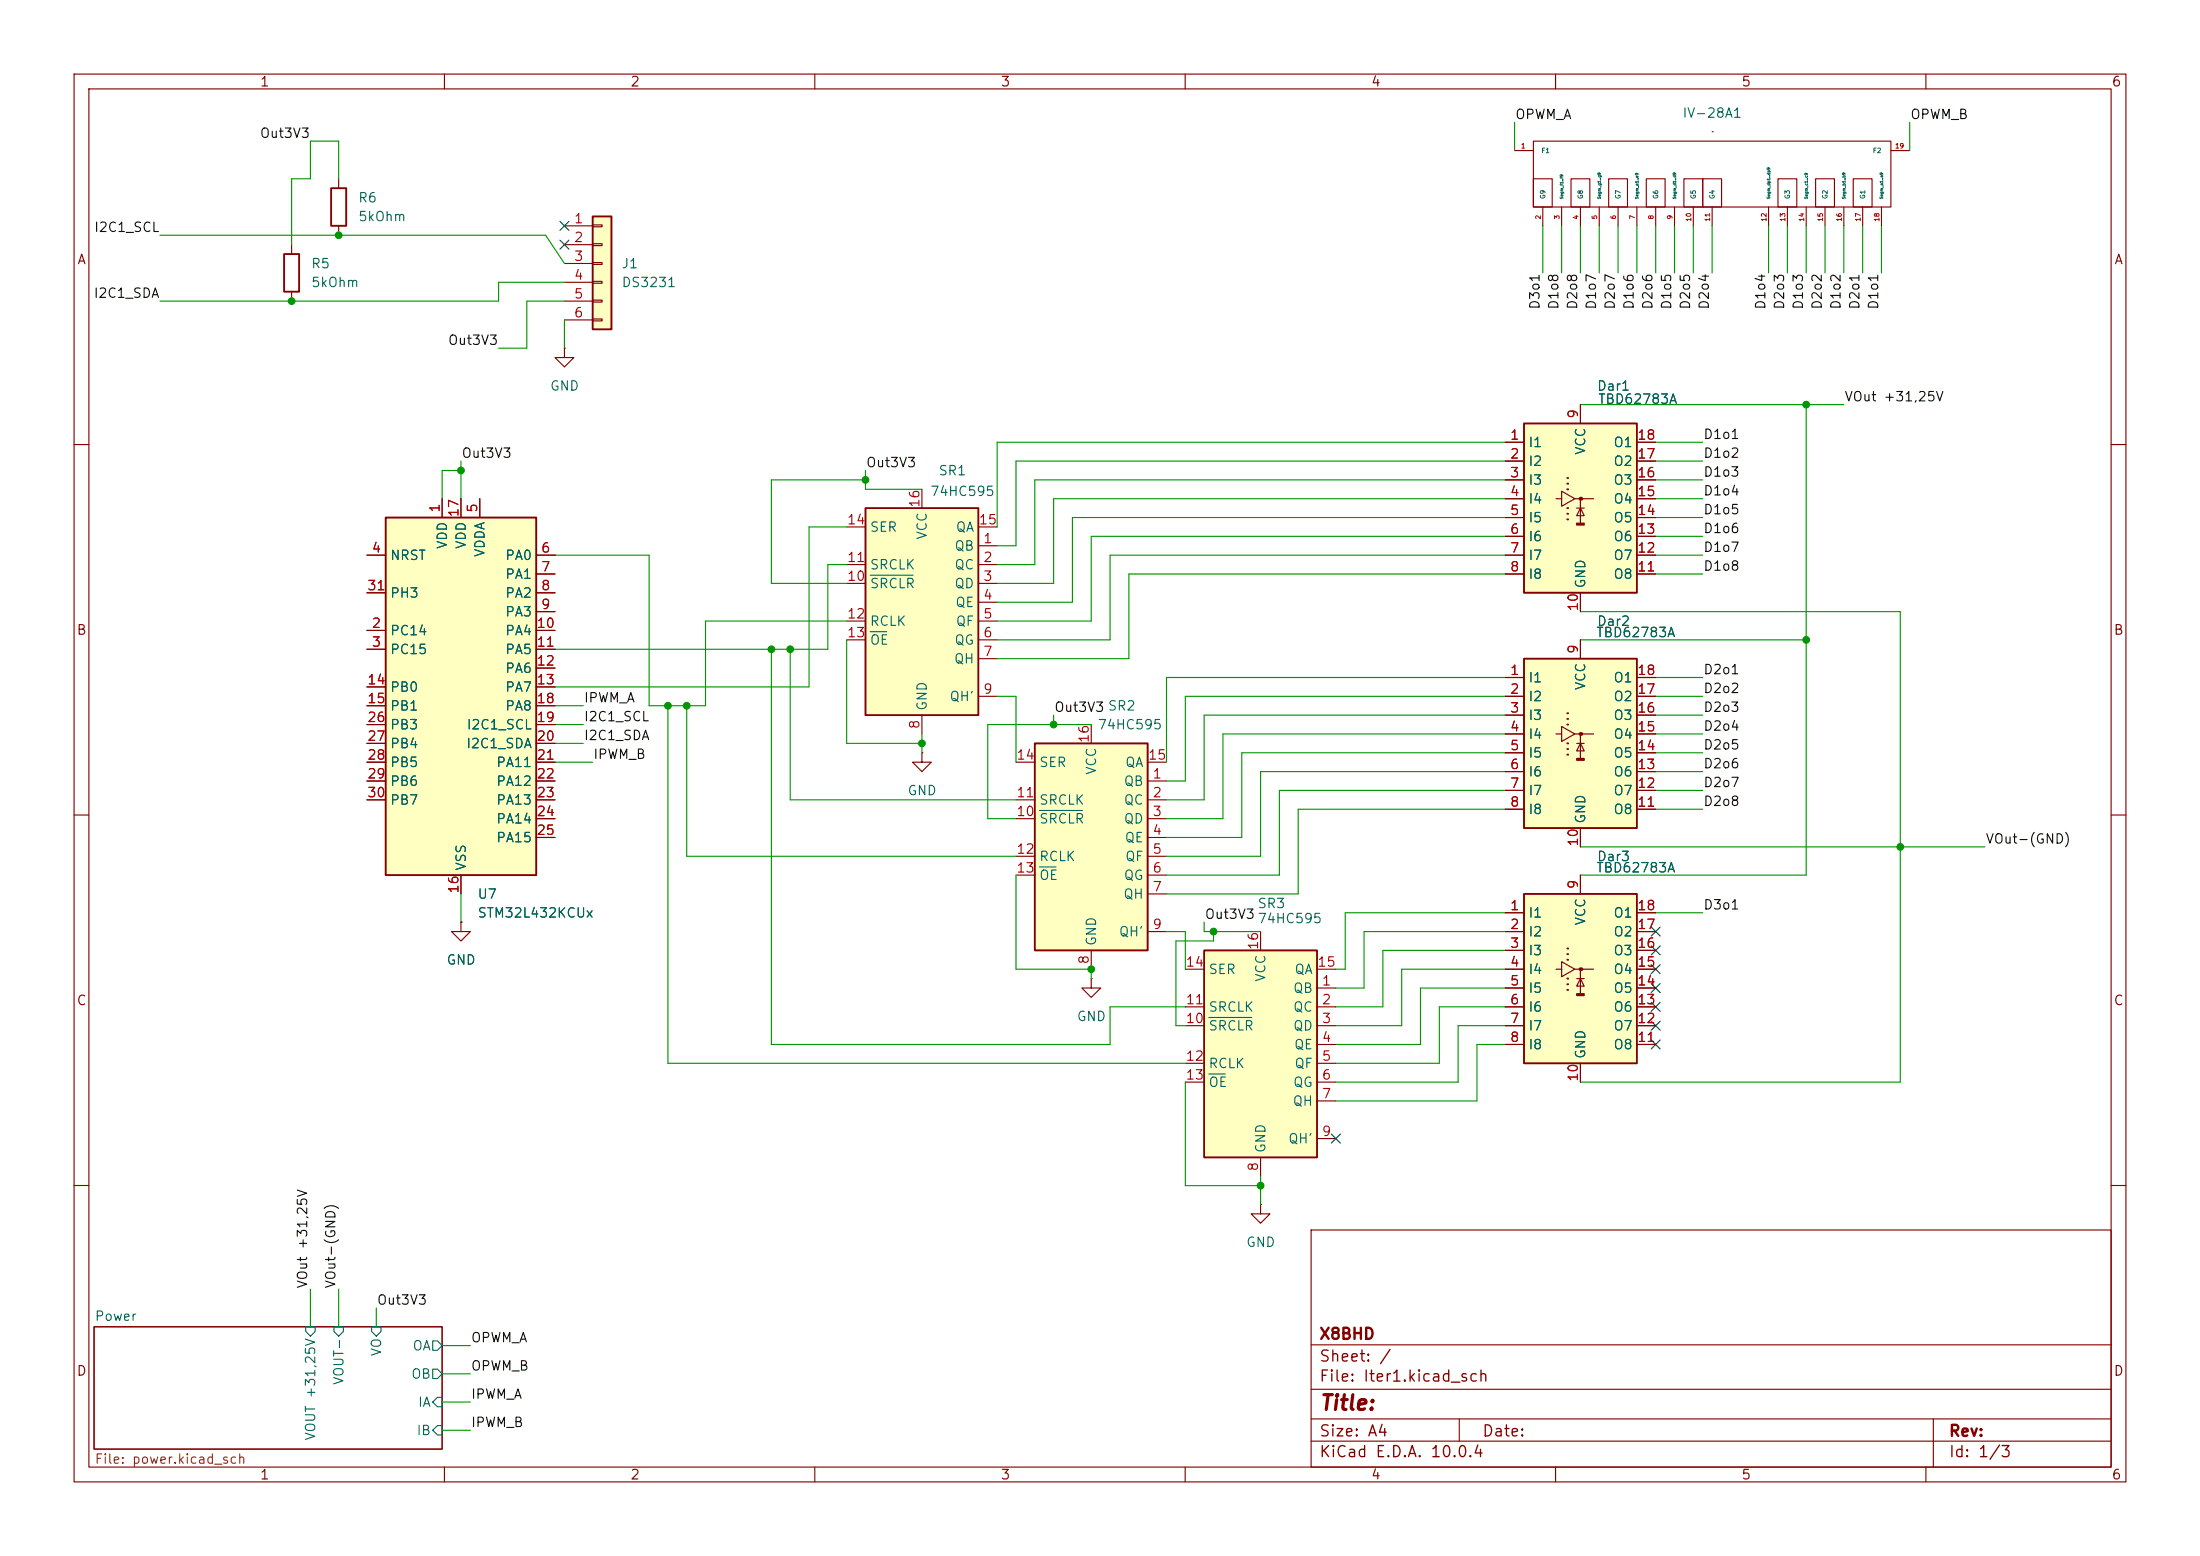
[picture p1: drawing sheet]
<svg xmlns="http://www.w3.org/2000/svg" width="297mm" height="210mm" viewBox="0 0 297 210" stroke-linecap="round" stroke-linejoin="round" font-family="sans-serif">
<g fill="none" stroke="#840000" stroke-width=".15">
<path d="M10 10h277v190h-277zM12 12h273v186h-273zM60 10v2M110 10v2M160 10v2M210 10v2M260 10v2M10 60h2M285 60h2M10 110h2M285 110h2M10 160h2"/>
<path d="M12.7 179.1h47v16.5h-47zM177 166h108v32h-108zM285 160h2M60 198v2M110 198v2M160 198v2M177 194.5h108M177 191.5h108M177 187.5h108M177 181.5h108M197 191.5v3M210 198v2"/>
<path d="M260 198v2M261 191.5v6.5"/>
</g>
<path d="M41.3 179.1h1.2v.6l-.6 .6-.6-.6zM45.1 179.1h1.3v.6l-.7 .6-.6-.6zM50.2 179.1h1.2v.6l-.6 .6-.6-.6zM58.4 181h.7l.6 .6-.6 .6h-.7zM58.4 184.8h.7l.6 .6-.6 .7h-.7zM59.1 188.6h.6v1.3h-.6l-.7-.7zM59.1 192.4h.6v1.3h-.6l-.7-.7z" fill="none" stroke="#006464" stroke-width=".15"/>
<path d="M205.7 120.7h15.3v22.8h-15.3z" fill="#ffffc2"/>
<path d="M205.7 120.7h15.3v22.8h-15.3zM211.6 128h.1M211.6 128.8h.1M211.6 129.5h.1M211.6 132.1h.1M211.6 132.8h.1M211.6 133.6h.1" fill="none" stroke="#840000" stroke-width=".25"/>
<path d="M210.1 130.8h.7v-1l1.8 1-1.8 1v-1M212.6 130.8h2.5M212.9 132.1h1" fill="none" stroke="#840000" stroke-width=".15"/>
<path d="M212.9 134.1h1v.3h-1z" fill="#840000" stroke="#840000" stroke-width=".15"/>
<circle cx="213.4" cy="130.8" r=".25" fill="#840000"/>
<g fill="none" stroke="#840000" stroke-width=".15">
<path d="M213.4 118.1v2.6M203.2 123.2h2.5M203.2 125.7h2.5M203.2 128.3h2.5M203.2 130.8h2.5M203.2 133.4h2.5M203.2 135.9h2.5M203.2 138.4h2.5M213.4 132.1l.5 1h-1zM213.4 130.8v3.3M221 123.2h2.5M221 125.7h2.5"/>
<path d="M221 128.3h2.5M221 130.8h2.5M221 133.4h2.5M221 135.9h2.5M221 138.4h2.5M203.2 141h2.5M213.4 143.5v2.6M221 141h2.5"/>
</g>
<path d="M80 29.2h2.5v15.3h-2.5z" fill="#ffffc2"/>
<path d="M80 29.2h2.5v15.3h-2.5z" fill="none" stroke="#840000" stroke-width=".25"/>
<g fill="none" stroke="#840000" stroke-width=".15">
<path d="M76.2 30.5h3.8M76.2 33h3.8M76.2 35.6h3.8M76.2 38.1h3.8M80 30.4h1.3v.2h-1.3zM80 32.9h1.3v.2h-1.3zM80 35.4h1.3v.3h-1.3zM80 38h1.3v.2h-1.3zM76.2 47v1.3h1.3l-1.3 1.2-1.3-1.2h1.3M76.2 47h.1M76.2 40.6h3.8M76.2 43.2h3.8"/>
<path d="M80 40.5h1.3v.3h-1.3zM80 43.1h1.3v.2h-1.3zM62.2 124.5v1.2h1.3l-1.3 1.3-1.2-1.3h1.2M62.2 124.5h.1"/>
</g>
<path d="M116.8 68.6h15.3v27.9h-15.3z" fill="#ffffc2"/>
<path d="M44.7 25.4h2v5.1h-2zM116.8 68.6h15.3v27.9h-15.3z" fill="none" stroke="#840000" stroke-width=".25"/>
<g fill="none" stroke="#840000" stroke-width=".15">
<path d="M45.7 24.1v1.3M45.7 30.5v1.3M114.3 76.2h2.5M114.3 78.7h2.5M114.3 71.1h2.5M124.5 66v2.6M132.1 73.7h2.5M132.1 76.2h2.5M132.1 78.7h2.5M132.1 71.1h2.5M114.3 83.8h2.5M114.3 86.4h2.5"/>
<path d="M124.5 96.5v2.6M132.1 81.3h2.5M132.1 83.8h2.5M132.1 86.4h2.5M132.1 88.9h2.5M132.1 94h2.5M170.2 162.6v1.2h1.2l-1.2 1.3-1.3-1.3h1.3M170.2 162.6h.1"/>
</g>
<path d="M117.5 77.6h5.8M117.5 85.3h2.2" fill="none" stroke="#006464" stroke-width=".15"/>
<path d="M205.7 88.9h15.3v22.9h-15.3z" fill="#ffffc2"/>
<path d="M205.7 88.9h15.3v22.9h-15.3zM211.6 96.3h.1M211.6 97h.1M211.6 97.8h.1M211.6 100.3h.1M211.6 101.1h.1M211.6 101.9h.1" fill="none" stroke="#840000" stroke-width=".25"/>
<path d="M210.1 99.1h.7v-1.1l1.8 1.1-1.8 1v-1M212.6 99.1h2.5M212.9 100.3h1" fill="none" stroke="#840000" stroke-width=".15"/>
<path d="M212.9 102.4h1v.2h-1z" fill="#840000" stroke="#840000" stroke-width=".15"/>
<circle cx="213.4" cy="99.1" r=".25" fill="#840000"/>
<g fill="none" stroke="#840000" stroke-width=".15">
<path d="M203.2 91.4h2.5M203.2 94h2.5M203.2 96.5h2.5M203.2 99.1h2.5M213.4 86.4v2.5M213.4 99.1v3.3M221 91.4h2.5M221 94h2.5M221 96.5h2.5M221 99.1h2.5M203.2 101.6h2.5M203.2 104.1h2.5"/>
<path d="M203.2 106.7h2.5M203.2 109.2h2.5M213.4 100.3l.5 1h-1zM213.4 111.8v2.5M221 101.6h2.5M221 104.1h2.5M221 106.7h2.5M221 109.2h2.5"/>
</g>
<path d="M52.1 69.9h20.3v48.2h-20.3z" fill="#ffffc2"/>
<path d="M38.4 34.3h2v5.1h-2zM52.1 69.9h20.3v48.2h-20.3z" fill="none" stroke="#840000" stroke-width=".25"/>
<g fill="none" stroke="#840000" stroke-width=".15">
<path d="M39.4 33v1.3M39.4 39.4v1.2M49.5 74.9h2.6M59.7 67.3v2.6M62.2 67.3v2.6M64.8 67.3v2.6M72.4 74.9h2.5M72.4 77.5h2.5M49.5 85.1h2.6M49.5 87.6h2.6M49.5 80h2.6M49.5 92.7h2.6"/>
<path d="M49.5 95.3h2.6M49.5 97.8h2.6M72.4 85.1h2.5M72.4 87.6h2.5M72.4 80h2.5M72.4 82.6h2.5M72.4 90.2h2.5M72.4 92.7h2.5M72.4 95.3h2.5M72.4 97.8h2.5M49.5 100.3h2.6M49.5 102.9h2.6"/>
<path d="M49.5 105.4h2.6M49.5 108h2.6M62.2 118.1v2.6M72.4 100.3h2.5M72.4 102.9h2.5M72.4 105.4h2.5M72.4 108h2.5M72.4 110.5h2.5M72.4 113h2.5M124.5 101.6v1.3h1.2l-1.2 1.2-1.3-1.2h1.3M124.5 101.6h.1"/>
</g>
<path d="M205.7 57.2h15.3v22.8h-15.3z" fill="#ffffc2"/>
<path d="M205.7 57.2h15.3v22.8h-15.3zM211.6 64.5h.1M211.6 65.3h.1M211.6 66h.1M211.6 68.6h.1M211.6 69.3h.1M211.6 70.1h.1" fill="none" stroke="#840000" stroke-width=".25"/>
<path d="M210.1 67.3h.7v-1l1.8 1-1.8 1v-1M212.6 67.3h2.5M212.9 68.6h1" fill="none" stroke="#840000" stroke-width=".15"/>
<path d="M212.9 70.6h1v.3h-1z" fill="#840000" stroke="#840000" stroke-width=".15"/>
<circle cx="213.4" cy="67.3" r=".25" fill="#840000"/>
<g fill="none" stroke="#840000" stroke-width=".15">
<path d="M203.2 59.7h2.5M213.4 54.6v2.6M221 59.7h2.5M203.2 62.2h2.5M203.2 64.8h2.5M203.2 67.3h2.5M203.2 69.9h2.5M203.2 72.4h2.5M203.2 74.9h2.5M203.2 77.5h2.5M213.4 68.6l.5 1h-1zM213.4 67.3v3.3"/>
<path d="M221 62.2h2.5M221 64.8h2.5M221 67.3h2.5M221 69.9h2.5M221 72.4h2.5M221 74.9h2.5M221 77.5h2.5M213.4 80v2.6M147.3 132.1v1.3h1.3l-1.3 1.2-1.3-1.2h1.3M147.3 132.1h.1"/>
</g>
<path d="M139.7 100.3h15.2v28h-15.2z" fill="#ffffc2"/>
<path d="M139.7 100.3h15.2v28h-15.2z" fill="none" stroke="#840000" stroke-width=".25"/>
<g fill="none" stroke="#840000" stroke-width=".15">
<path d="M207 19.1h48.3v8.8h-48.3zM231.1 17.8h.1M204.5 20.3h2.5M207 24.1h2.5v3.8h-2.5zM208.3 27.9v2.6M210.8 27.9v2.6M212.1 24.1h2.5v3.8h-2.5zM213.4 27.9v2.6M215.9 27.9v2.6M217.2 24.1h2.5v3.8h-2.5zM218.4 27.9v2.6M221 27.9v2.6"/>
<path d="M222.2 24.1h2.6v3.8h-2.6zM223.5 27.9v2.6M226.1 27.9v2.6M227.3 24.1h2.6v3.8h-2.6zM228.6 27.9v2.6M229.9 24.1h2.5v3.8h-2.5zM231.1 27.9v2.6M238.8 27.9v2.6M240 24.1h2.6v3.8h-2.6zM241.3 27.9v2.6M243.8 27.9v2.6M245.1 24.1h2.5v3.8h-2.5z"/>
<path d="M246.4 27.9v2.6M248.9 27.9v2.6M250.2 24.1h2.5v3.8h-2.5zM251.5 27.9v2.6M254 27.9v2.6M255.3 20.3h2.5M147.3 97.8v2.5M137.2 108h2.5M137.2 110.5h2.5M137.2 115.6h2.5M137.2 118.1h2.5M137.2 102.9h2.5"/>
<path d="M154.9 105.4h2.6M154.9 108h2.6M154.9 110.5h2.6M154.9 113h2.6M154.9 115.6h2.6M154.9 118.1h2.6M154.9 102.9h2.6M147.3 128.3v2.5M154.9 120.7h2.6M154.9 125.7h2.6"/>
</g>
<path d="M140.3 109.4h5.8M140.3 117h2.3" fill="none" stroke="#006464" stroke-width=".15"/>
<path d="M162.6 128.3h15.2v27.9h-15.2z" fill="#ffffc2"/>
<path d="M162.6 128.3h15.2v27.9h-15.2z" fill="none" stroke="#840000" stroke-width=".25"/>
<g fill="none" stroke="#840000" stroke-width=".15">
<path d="M203.2 59.7h2.5M213.4 54.6v2.6M221 59.7h2.5M49.5 74.9h2.6M59.7 67.3v2.6M62.2 67.3v2.6M64.8 67.3v2.6M72.4 74.9h2.5M72.4 77.5h2.5M203.2 74.9h2.5M203.2 77.5h2.5M203.2 62.2h2.5"/>
<path d="M203.2 64.8h2.5M203.2 67.3h2.5M203.2 69.9h2.5M203.2 72.4h2.5M221 74.9h2.5M221 77.5h2.5M221 62.2h2.5M221 64.8h2.5M221 67.3h2.5M221 69.9h2.5M221 72.4h2.5M49.5 85.1h2.6"/>
<path d="M49.5 87.6h2.6M49.5 80h2.6M49.5 92.7h2.6M49.5 95.3h2.6M49.5 97.8h2.6M72.4 85.1h2.5M72.4 87.6h2.5M72.4 80h2.5M72.4 82.6h2.5M72.4 90.2h2.5M72.4 92.7h2.5M72.4 95.3h2.5"/>
<path d="M72.4 97.8h2.5M203.2 91.4h2.5M203.2 94h2.5M203.2 96.5h2.5M203.2 99.1h2.5M213.4 80v2.6M213.4 86.4v2.5M221 91.4h2.5M221 94h2.5M221 96.5h2.5M221 99.1h2.5M49.5 100.3h2.6"/>
<path d="M49.5 102.9h2.6M49.5 105.4h2.6M49.5 108h2.6M62.2 118.1v2.6M72.4 100.3h2.5M72.4 102.9h2.5M72.4 105.4h2.5M72.4 108h2.5M72.4 110.5h2.5M72.4 113h2.5M203.2 101.6h2.5M203.2 104.1h2.5"/>
<path d="M203.2 106.7h2.5M203.2 109.2h2.5M213.4 111.8v2.5M213.4 118.1v2.6M221 101.6h2.5M221 104.1h2.5M221 106.7h2.5M221 109.2h2.5M62.2 124.5h.1M160 135.9h2.6M160 138.4h2.6M160 130.8h2.6"/>
<path d="M170.2 125.7v2.6M177.8 133.4h2.5M177.8 135.9h2.5M177.8 138.4h2.5M177.8 130.8h2.5M203.2 133.4h2.5M203.2 135.9h2.5M203.2 138.4h2.5M203.2 130.8h2.5M203.2 123.2h2.5M203.2 125.7h2.5M203.2 128.3h2.5"/>
<path d="M221 133.4h2.5M221 135.9h2.5M221 138.4h2.5M221 130.8h2.5M221 123.2h2.5M221 125.7h2.5M221 128.3h2.5M160 143.5h2.6M160 146.1h2.6M170.2 156.2v2.6M177.8 141h2.5M177.8 143.5h2.5"/>
<path d="M177.8 146.1h2.5M177.8 148.6h2.5M177.8 153.7h2.5M203.2 141h2.5M213.4 143.5v2.6M221 141h2.5"/>
</g>
<path d="M163.2 137.3h5.8M163.2 144.9h2.2" fill="none" stroke="#006464" stroke-width=".15"/>
<g fill="none" stroke="#009600" stroke-width=".15">
<path d="M204.5 16.5v3.8M257.8 16.5v3.8M21.6 31.8h52.1l2.5 3.8M45.7 24.1v-5h-3.8v5h-2.5v8.9M76.2 38.1h-8.9v2.5h-45.7M208.3 30.5v6.3M210.8 30.5v6.3M213.4 30.5v6.3M215.9 30.5v6.3M218.4 30.5v6.3M221 30.5v6.3M223.5 30.5v6.3"/>
<path d="M226.1 30.5v6.3M228.6 30.5v6.3M231.1 30.5v6.3M238.8 30.5v6.3M241.3 30.5v6.3M243.8 30.5v6.3M246.4 30.5v6.3M248.9 30.5v6.3M251.5 30.5v6.3M254 30.5v6.3M76.2 40.6h-5.1v6.4h-3.8M76.2 43.2v3.8"/>
<path d="M203.2 59.7h-68.6v11.4M213.4 54.6h35.5M223.5 59.7h6.4M243.8 54.6v63.5h-30.4M62.2 62.2v5.1M62.2 63.5h-2.5v3.8M74.9 74.9h12.7v20.4h7.6v-11.5h19.1M114.3 76.2h-2.5v11.4h-36.9M114.3 71.1h-5.1v21.6h-34.3M116.8 63.5v2.5h7.7M116.8 64.8h-12.7v13.9h10.2M203.2 72.4h-55.9v11.4h-12.7"/>
<path d="M203.2 64.8h-63.5v11.4h-5.1M203.2 67.3h-61v11.4h-7.6M203.2 74.9h-53.3v11.5h-15.3M203.2 77.5h-50.8v11.4h-17.8M203.2 62.2h-66v11.5h-2.6M203.2 69.9h-58.4v11.4h-10.2M223.5 64.8h6.4M223.5 74.9h6.4M223.5 72.4h6.4M223.5 77.5h6.4M223.5 67.3h6.4M223.5 69.9h6.4"/>
<path d="M223.5 62.2h6.4M74.9 95.3h3.8M74.9 97.8h3.8M90.2 95.3v48.2h69.8M92.7 95.3v20.3h44.5M104.1 87.6v53.4h45.8v-5.1h10.1M106.7 87.6v20.4h30.5M114.3 86.4v13.9h10.2M124.5 99.1v2.5M134.6 94h2.6v8.9M142.2 96.5v1.3M147.3 97.8h-14v12.7h3.9"/>
<path d="M203.2 94h-43.2v11.4h-2.5M203.2 91.4h-45.7v11.5M203.2 99.1h-38.1v11.4h-7.6M203.2 96.5h-40.6v11.5h-5.1M213.4 82.6h43.1v63.5h-43.1M213.4 86.4h30.4M223.5 91.4h6.4M223.5 99.1h6.4M223.5 96.5h6.4M223.5 94h6.4M74.9 100.3h3.8M74.9 102.9h5.1"/>
<path d="M137.2 118.1v12.7h10.1v1.3M203.2 104.1h-33v11.5h-12.7M203.2 106.7h-30.5v11.4h-15.2M203.2 101.6h-35.6v11.4h-10.1M203.2 109.2h-27.9v11.5h-17.8M213.4 114.3h54.6M223.5 104.1h6.4M223.5 101.6h6.4M223.5 106.7h6.4M223.5 109.2h6.4M62.2 120.7v3.8M157.5 125.7h2.5v5.1"/>
<path d="M162.6 124.5v1.2h7.6M163.8 125.7v1.3h-5.1v11.4h1.3M203.2 130.8h-14v7.6h-8.9M203.2 138.4h-6.4v7.7h-16.5M203.2 125.7h-19.1v7.7h-3.8M203.2 133.4h-11.4v7.6h-11.5M203.2 128.3h-16.5v7.6h-6.4M203.2 135.9h-8.9v7.6h-14M203.2 123.2h-21.6v7.6h-1.3M223.5 123.2h6.4M160 146.1v13.9h10.2M170.2 158.8v3.8"/>
<path d="M203.2 141h-3.8v7.6h-19.1M41.9 174v5.1M45.7 174v5.1M50.8 176.5v2.6M59.7 185.4h3.8M59.7 189.2h3.8M59.7 193h3.8M59.7 181.6h3.8"/>
</g>
<g fill="none" stroke="#000084" stroke-width=".15">
<path d="M75.6 32.4l1.2 1.2M75.6 29.9l1.2 1.2M76.8 32.4l-1.2 1.2M76.8 29.9l-1.2 1.2M222.9 130.2l1.2 1.2M222.9 137.8l1.2 1.2M222.9 125.1l1.2 1.2M222.9 127.7l1.2 1.2M222.9 135.3l1.2 1.2M222.9 132.7l1.2 1.3M224.1 130.2l-1.2 1.2M224.1 137.8l-1.2 1.2"/>
<path d="M224.1 125.1l-1.2 1.2M224.1 127.7l-1.2 1.2M224.1 135.3l-1.2 1.2M224.1 132.7l-1.2 1.3M179.7 153.1l1.2 1.2M180.9 153.1l-1.2 1.2M222.9 140.4l1.2 1.2M224.1 140.4l-1.2 1.2"/>
</g>
<g fill="#009600" stroke="#009600" stroke-width=".14">
<circle cx="147.3" cy="130.8" r=".46"/>
<circle cx="124.5" cy="100.3" r=".46"/>
<circle cx="39.4" cy="40.6" r=".46"/>
<circle cx="45.7" cy="31.8" r=".46"/>
<circle cx="62.2" cy="63.5" r=".46"/>
<circle cx="104.1" cy="87.6" r=".46"/>
<circle cx="116.8" cy="64.8" r=".46"/>
<circle cx="90.2" cy="95.3" r=".46"/>
<circle cx="92.7" cy="95.3" r=".46"/>
<circle cx="106.7" cy="87.6" r=".46"/>
<circle cx="256.5" cy="114.3" r=".46"/>
<circle cx="243.8" cy="86.4" r=".46"/>
<circle cx="142.2" cy="97.8" r=".46"/>
<circle cx="243.8" cy="54.6" r=".46"/>
<circle cx="170.2" cy="160" r=".46"/>
<circle cx="163.8" cy="125.7" r=".46"/>
</g>
<text font-size="2" fill="#840000" x="178" y="190.8">Title:</text>
<g font-size="1.5" fill="#840000">
<text x="178" y="184.2">Sheet: /</text>
<text x="178" y="181.2">X8BHD</text>
<text x="178" y="186.9">File: Iter1.kicad_sch</text>
<text x="178" y="197.1">KiCad E.D.A. 10.0.4</text>
<text x="178" y="194.3">Size: A4</text>
<text x="200" y="194.3">Date:</text>
<text x="263" y="194.3">Rev:</text>
<text x="263" y="197.1">Id: 1/3</text>
</g>
<g font-size="1.3" fill="#840000">
<text x="35" y="12">1</text>
<text x="85" y="12">2</text>
<text x="135" y="12">3</text>
<text x="185" y="12">4</text>
<text x="235" y="12">5</text>
<text x="285" y="12">6</text>
<text x="10.3" y="36">A</text>
<text x="285.3" y="36">A</text>
<text x="10.3" y="86">B</text>
<text x="285.3" y="86">B</text>
<text x="10.3" y="136">C</text>
<text x="285.3" y="136">C</text>
<text x="10.3" y="186">D</text>
<text x="285.3" y="186">D</text>
<text x="35" y="200">1</text>
<text x="85" y="200">2</text>
<text x="135" y="200">3</text>
<text x="185" y="200">4</text>
<text x="235" y="200">5</text>
<text x="285" y="200">6</text>
</g>
<g font-size="1.3" fill="#0f0f0f">
<text x="204.5" y="16.4">OPWM_A</text>
<text x="257.8" y="16.4">OPWM_B</text>
<text x="35" y="18.9">Out3V3</text>
<text x="12.6" y="31.6">I2C1_SCL</text>
<text x="12.6" y="40.5">I2C1_SDA</text>
<text x="208.2" y="41.9" transform="rotate(-90 208.2 41.9)">D3o1</text>
<text x="210.7" y="41.9" transform="rotate(-90 210.7 41.9)">D1o8</text>
<text x="213.2" y="41.9" transform="rotate(-90 213.2 41.9)">D2o8</text>
<text x="215.8" y="41.9" transform="rotate(-90 215.8 41.9)">D1o7</text>
<text x="218.3" y="41.9" transform="rotate(-90 218.3 41.9)">D2o7</text>
<text x="220.9" y="41.9" transform="rotate(-90 220.9 41.9)">D1o6</text>
<text x="223.4" y="41.9" transform="rotate(-90 223.4 41.9)">D2o6</text>
<text x="225.9" y="41.9" transform="rotate(-90 225.9 41.9)">D1o5</text>
<text x="228.5" y="41.9" transform="rotate(-90 228.5 41.9)">D2o5</text>
<text x="231" y="41.9" transform="rotate(-90 231 41.9)">D2o4</text>
<text x="238.6" y="41.9" transform="rotate(-90 238.6 41.9)">D1o4</text>
<text x="241.2" y="41.9" transform="rotate(-90 241.2 41.9)">D2o3</text>
<text x="243.7" y="41.9" transform="rotate(-90 243.7 41.9)">D1o3</text>
<text x="246.3" y="41.9" transform="rotate(-90 246.3 41.9)">D2o2</text>
<text x="248.8" y="41.9" transform="rotate(-90 248.8 41.9)">D1o2</text>
<text x="251.3" y="41.9" transform="rotate(-90 251.3 41.9)">D2o1</text>
<text x="253.9" y="41.9" transform="rotate(-90 253.9 41.9)">D1o1</text>
<text x="60.4" y="46.9">Out3V3</text>
<text x="229.9" y="59.6">D1o1</text>
<text x="248.9" y="54.5">VOut +31,25V</text>
<text x="62.2" y="62.1">Out3V3</text>
<text x="116.8" y="63.4">Out3V3</text>
<text x="229.9" y="64.6">D1o3</text>
<text x="229.9" y="62.1">D1o2</text>
<text x="229.9" y="69.7">D1o5</text>
<text x="229.9" y="67.2">D1o4</text>
<text x="229.9" y="77.3">D1o8</text>
<text x="229.9" y="74.8">D1o7</text>
<text x="229.9" y="72.3">D1o6</text>
<text x="78.7" y="95.1">IPWM_A</text>
<text x="229.9" y="91.3">D2o1</text>
<text x="229.9" y="93.9">D2o2</text>
<text x="78.7" y="97.7">I2C1_SCL</text>
<text x="78.7" y="100.2">I2C1_SDA</text>
<text x="142.2" y="96.4">Out3V3 SR2</text>
<text x="229.9" y="96.4">D2o3</text>
<text x="229.9" y="98.9">D2o4</text>
<text x="229.9" y="101.5">D2o5</text>
<text x="80" y="102.7">IPWM_B</text>
<text x="229.9" y="106.6">D2o7</text>
<text x="229.9" y="104">D2o6</text>
<text x="229.9" y="109.1">D2o8</text>
<text x="268" y="114.2">VOut-(GND)</text>
<text x="162.6" y="124.3">Out3V3</text>
<text x="229.9" y="123.1">D3o1</text>
<text x="41.8" y="174" transform="rotate(-90 41.8 174)">VOut +31,25V</text>
<text x="45.6" y="174" transform="rotate(-90 45.6 174)">VOut-(GND)</text>
<text x="50.8" y="176.4">Out3V3</text>
<text x="63.5" y="181.5">OPWM_A</text>
<text x="63.5" y="185.3">OPWM_B</text>
<text x="63.5" y="189.1">IPWM_A</text>
<text x="63.5" y="192.9">IPWM_B</text>
</g>
<g font-size="1.3" fill="#006464">
<text x="227" y="16.2">IV-28A1</text>
<text x="48.3" y="27.6">R6</text>
<text x="48.3" y="30.2">5kOhm</text>
<text x="41.9" y="36.5">R5</text>
<text x="41.9" y="39.1">5kOhm</text>
<text x="83.8" y="36.5">J1</text>
<text x="83.8" y="39.1">DS3231</text>
<text x="74.2" y="53">GND</text>
<text x="215.5" y="53">Dar1</text>
<text x="215.7" y="54.8">TBD62783A</text>
<text x="126.6" y="64.5">SR1</text>
<text x="206.2" y="60.7">I1</text>
<text x="206.2" y="63.2">I2</text>
<text x="206.2" y="65.7">I3</text>
<text x="214.3" y="61.5" transform="rotate(-90 214.3 61.5)">VCC</text>
<text x="217.7" y="65.7">O3</text>
<text x="217.7" y="63.2">O2</text>
<text x="217.7" y="60.7">O1</text>
<text x="125.5" y="67.3">74HC595</text>
<text x="206.2" y="68.3">I4</text>
<text x="206.2" y="70.8">I5</text>
<text x="217.7" y="70.8">O5</text>
<text x="217.7" y="68.3">O4</text>
<text x="52.6" y="75.9">NRST</text>
<text x="60.7" y="74.2" transform="rotate(-90 60.7 74.2)">VDD</text>
<text x="63.2" y="74.2" transform="rotate(-90 63.2 74.2)">VDD</text>
<text x="65.7" y="75.3" transform="rotate(-90 65.7 75.3)">VDDA</text>
<text x="68.1" y="75.9">PA0</text>
<text x="117.3" y="77.2">SRCLK</text>
<text x="117.3" y="72.1">SER</text>
<text x="125.4" y="72.9" transform="rotate(-90 125.4 72.9)">VCC</text>
<text x="128.8" y="74.6">QB</text>
<text x="128.8" y="77.2">QC</text>
<text x="128.9" y="72.1">QA</text>
<text x="206.2" y="73.4">I6</text>
<text x="206.2" y="75.9">I7</text>
<text x="217.7" y="75.9">O7</text>
<text x="217.7" y="73.4">O6</text>
<text x="52.6" y="81">PH3</text>
<text x="68.1" y="78.4">PA1</text>
<text x="68.1" y="81">PA2</text>
<text x="68.1" y="83.5">PA3</text>
<text x="117.3" y="79.7">SRCLR</text>
<text x="128.8" y="79.7">QD</text>
<text x="128.9" y="82.3">QE</text>
<text x="206.2" y="78.4">I8</text>
<text x="214.3" y="79.5" transform="rotate(-90 214.3 79.5)">GND</text>
<text x="217.7" y="78.4">O8</text>
<text x="52.6" y="86.1">PC14</text>
<text x="52.6" y="88.6">PC15</text>
<text x="68.1" y="86.1">PA4</text>
<text x="68.1" y="88.6">PA5</text>
<text x="117.3" y="84.8">RCLK</text>
<text x="117.3" y="87.3">OE</text>
<text x="128.7" y="89.9">QH</text>
<text x="128.8" y="87.3">QG</text>
<text x="128.9" y="84.8">QF</text>
<text x="215.4" y="86.3">TBD62783A</text>
<text x="215.5" y="84.8">Dar2</text>
<text x="52.6" y="93.7">PB0</text>
<text x="68.1" y="91.1">PA6</text>
<text x="68.1" y="93.7">PA7</text>
<text x="128.1" y="95">QH'</text>
<text x="206.2" y="92.4">I1</text>
<text x="206.2" y="95">I2</text>
<text x="214.3" y="93.2" transform="rotate(-90 214.3 93.2)">VCC</text>
<text x="217.7" y="95">O2</text>
<text x="217.7" y="92.4">O1</text>
<text x="52.6" y="96.2">PB1</text>
<text x="52.6" y="98.8">PB3</text>
<text x="52.6" y="101.3">PB4</text>
<text x="62.8" y="101.3">I2C1_SDA</text>
<text x="62.9" y="98.8">I2C1_SCL</text>
<text x="68.1" y="96.2">PA8</text>
<text x="125.4" y="96" transform="rotate(-90 125.4 96)">GND</text>
<text x="148.1" y="98.8">74HC595</text>
<text x="206.2" y="97.5">I3</text>
<text x="206.2" y="100">I4</text>
<text x="217.7" y="100">O4</text>
<text x="217.7" y="97.5">O3</text>
<text x="52.6" y="103.8">PB5</text>
<text x="52.6" y="106.4">PB6</text>
<text x="66.9" y="103.8">PA11</text>
<text x="66.9" y="106.4">PA12</text>
<text x="122.4" y="107.7">GND</text>
<text x="140.2" y="103.8">SER</text>
<text x="148.3" y="104.7" transform="rotate(-90 148.3 104.7)">VCC</text>
<text x="151.6" y="106.4">QB</text>
<text x="151.8" y="103.8">QA</text>
<text x="206.2" y="102.6">I5</text>
<text x="206.2" y="105.1">I6</text>
<text x="206.2" y="107.7">I7</text>
<text x="217.7" y="107.7">O7</text>
<text x="217.7" y="105.1">O6</text>
<text x="217.7" y="102.6">O5</text>
<text x="52.6" y="108.9">PB7</text>
<text x="66.9" y="108.9">PA13</text>
<text x="66.9" y="111.5">PA14</text>
<text x="140.2" y="111.5">SRCLR</text>
<text x="140.2" y="108.9">SRCLK</text>
<text x="151.6" y="108.9">QC</text>
<text x="151.6" y="111.5">QD</text>
<text x="206.2" y="110.2">I8</text>
<text x="214.3" y="111.3" transform="rotate(-90 214.3 111.3)">GND</text>
<text x="217.7" y="110.2">O8</text>
<text x="63.2" y="117.6" transform="rotate(-90 63.2 117.6)">VSS</text>
<text x="66.9" y="114">PA15</text>
<text x="140.2" y="116.5">RCLK</text>
<text x="140.2" y="119.1">OE</text>
<text x="151.6" y="119.1">QG</text>
<text x="151.7" y="114">QE</text>
<text x="151.8" y="116.5">QF</text>
<text x="215.4" y="118.1">TBD62783A</text>
<text x="215.5" y="116.5">Dar3</text>
<text x="64.4" y="124.2">STM32L432KCUx</text>
<text x="64.4" y="121.6">U7</text>
<text x="151.6" y="121.6">QH</text>
<text x="169.7" y="122.9">SR3</text>
<text x="169.7" y="124.9">74HC595</text>
<text x="206.2" y="124.2">I1</text>
<text x="214.3" y="125" transform="rotate(-90 214.3 125)">VCC</text>
<text x="217.7" y="124.2">O1</text>
<text x="60.2" y="130.5">GND</text>
<text x="148.3" y="127.8" transform="rotate(-90 148.3 127.8)">GND</text>
<text x="151" y="126.7">QH'</text>
<text x="163.1" y="131.8">SER</text>
<text x="174.7" y="131.8">QA</text>
<text x="206.2" y="126.7">I2</text>
<text x="206.2" y="129.2">I3</text>
<text x="206.2" y="131.8">I4</text>
<text x="217.7" y="131.8">O4</text>
<text x="217.7" y="129.2">O3</text>
<text x="217.7" y="126.7">O2</text>
<text x="163.1" y="136.9">SRCLK</text>
<text x="171.2" y="132.6" transform="rotate(-90 171.2 132.6)">VCC</text>
<text x="174.5" y="134.3">QB</text>
<text x="174.5" y="136.9">QC</text>
<text x="206.2" y="134.3">I5</text>
<text x="206.2" y="136.9">I6</text>
<text x="217.7" y="136.9">O6</text>
<text x="217.7" y="134.3">O5</text>
<text x="145.3" y="138.1">GND</text>
<text x="163.1" y="139.4">SRCLR</text>
<text x="174.5" y="139.4">QD</text>
<text x="174.6" y="141.9">QE</text>
<text x="206.2" y="139.4">I7</text>
<text x="206.2" y="141.9">I8</text>
<text x="214.3" y="143" transform="rotate(-90 214.3 143)">GND</text>
<text x="217.7" y="141.9">O8</text>
<text x="217.7" y="139.4">O7</text>
<text x="163.1" y="144.5">RCLK</text>
<text x="163.1" y="147">OE</text>
<text x="174.4" y="149.6">QH</text>
<text x="174.5" y="147">QG</text>
<text x="174.7" y="144.5">QF</text>
<text x="171.2" y="155.7" transform="rotate(-90 171.2 155.7)">GND</text>
<text x="173.8" y="154.6">QH'</text>
<text x="168.1" y="168.6">GND</text>
<text x="12.7" y="178.6">Power</text>
<text x="51.8" y="183.2" transform="rotate(-90 51.8 183.2)">VO</text>
<text x="55.6" y="182.6">OA</text>
<text x="46.7" y="187" transform="rotate(-90 46.7 187)">VOUT-</text>
<text x="55.4" y="186.4">OB</text>
<text x="56.3" y="190.2">IA</text>
<text x="42.9" y="194.5" transform="rotate(-90 42.9 194.5)">VOUT +31,25V</text>
<text x="56.2" y="194">IB</text>
</g>
<g font-size="1.3" fill="#a90000">
<text x="77.4" y="30.5">1</text>
<text x="77.4" y="33">2</text>
<text x="77.4" y="35.5">3</text>
<text x="77.4" y="38.1">4</text>
<text x="77.4" y="40.6">5</text>
<text x="77.4" y="43.2">6</text>
<text x="203.8" y="59.7">1</text>
<text x="213.3" y="56.6" transform="rotate(-90 213.3 56.6)">9</text>
<text x="220.9" y="59.7">18</text>
<text x="203.8" y="62.2">2</text>
<text x="203.8" y="64.7">3</text>
<text x="220.9" y="64.7">16</text>
<text x="220.9" y="62.2">17</text>
<text x="59.7" y="69.3" transform="rotate(-90 59.7 69.3)">1</text>
<text x="62.2" y="69.9" transform="rotate(-90 62.2 69.9)">17</text>
<text x="64.7" y="69.3" transform="rotate(-90 64.7 69.3)">5</text>
<text x="114.3" y="71.1">14</text>
<text x="124.4" y="68.6" transform="rotate(-90 124.4 68.6)">16</text>
<text x="132" y="71.1">15</text>
<text x="203.8" y="67.3">4</text>
<text x="203.8" y="69.8">5</text>
<text x="220.9" y="69.8">14</text>
<text x="220.9" y="67.3">15</text>
<text x="50.1" y="74.9">4</text>
<text x="73" y="74.9">6</text>
<text x="73" y="77.4">7</text>
<text x="114.3" y="76.2">11</text>
<text x="132.6" y="73.6">1</text>
<text x="132.6" y="76.2">2</text>
<text x="203.8" y="72.4">6</text>
<text x="203.8" y="74.9">7</text>
<text x="203.8" y="77.4">8</text>
<text x="220.9" y="77.4">11</text>
<text x="220.9" y="74.9">12</text>
<text x="220.9" y="72.4">13</text>
<text x="49.5" y="80">31</text>
<text x="73" y="80">8</text>
<text x="73" y="82.5">9</text>
<text x="114.3" y="78.7">10</text>
<text x="114.3" y="83.8">12</text>
<text x="132.6" y="78.7">3</text>
<text x="132.6" y="81.3">4</text>
<text x="132.6" y="83.8">5</text>
<text x="213.3" y="82.6" transform="rotate(-90 213.3 82.6)">10</text>
<text x="50.1" y="85.1">2</text>
<text x="50.1" y="87.6">3</text>
<text x="72.3" y="85.1">10</text>
<text x="72.3" y="87.6">11</text>
<text x="114.3" y="86.3">13</text>
<text x="132.6" y="86.3">6</text>
<text x="132.6" y="88.9">7</text>
<text x="213.3" y="88.3" transform="rotate(-90 213.3 88.3)">9</text>
<text x="49.5" y="92.7">14</text>
<text x="49.5" y="95.2">15</text>
<text x="72.3" y="90.1">12</text>
<text x="72.3" y="92.7">13</text>
<text x="72.3" y="95.2">18</text>
<text x="132.6" y="94">9</text>
<text x="203.8" y="91.4">1</text>
<text x="203.8" y="94">2</text>
<text x="220.9" y="94">17</text>
<text x="220.9" y="91.4">18</text>
<text x="49.5" y="97.8">26</text>
<text x="49.5" y="100.3">27</text>
<text x="72.3" y="97.8">19</text>
<text x="72.3" y="100.3">20</text>
<text x="124.4" y="98.5" transform="rotate(-90 124.4 98.5)">8</text>
<text x="147.3" y="100.4" transform="rotate(-90 147.3 100.4)">16</text>
<text x="203.8" y="96.5">3</text>
<text x="203.8" y="99">4</text>
<text x="203.8" y="101.6">5</text>
<text x="220.9" y="101.6">14</text>
<text x="220.9" y="99">15</text>
<text x="220.9" y="96.5">16</text>
<text x="49.5" y="102.8">28</text>
<text x="49.5" y="105.4">29</text>
<text x="49.5" y="107.9">30</text>
<text x="72.3" y="102.8">21</text>
<text x="72.3" y="105.4">22</text>
<text x="72.3" y="107.9">23</text>
<text x="137.1" y="107.9">11</text>
<text x="137.1" y="102.8">14</text>
<text x="154.9" y="102.8">15</text>
<text x="155.5" y="105.4">1</text>
<text x="155.5" y="107.9">2</text>
<text x="203.8" y="104.1">6</text>
<text x="203.8" y="106.7">7</text>
<text x="220.9" y="106.7">12</text>
<text x="220.9" y="104.1">13</text>
<text x="72.3" y="110.5">24</text>
<text x="72.3" y="113">25</text>
<text x="137.1" y="110.5">10</text>
<text x="155.5" y="110.5">3</text>
<text x="155.5" y="113">4</text>
<text x="203.8" y="109.2">8</text>
<text x="220.9" y="109.2">11</text>
<text x="137.1" y="115.5">12</text>
<text x="137.1" y="118.1">13</text>
<text x="155.5" y="115.5">5</text>
<text x="155.5" y="118.1">6</text>
<text x="213.3" y="114.3" transform="rotate(-90 213.3 114.3)">10</text>
<text x="62.2" y="120.7" transform="rotate(-90 62.2 120.7)">16</text>
<text x="155.5" y="120.6">7</text>
<text x="155.5" y="125.7">9</text>
<text x="203.8" y="123.2">1</text>
<text x="203.8" y="125.7">2</text>
<text x="213.3" y="120.1" transform="rotate(-90 213.3 120.1)">9</text>
<text x="220.9" y="125.7">17</text>
<text x="220.9" y="123.2">18</text>
<text x="147.3" y="130.2" transform="rotate(-90 147.3 130.2)">8</text>
<text x="160" y="130.8">14</text>
<text x="170.2" y="128.3" transform="rotate(-90 170.2 128.3)">16</text>
<text x="177.8" y="130.8">15</text>
<text x="203.8" y="128.2">3</text>
<text x="203.8" y="130.8">4</text>
<text x="220.9" y="130.8">15</text>
<text x="220.9" y="128.2">16</text>
<text x="160" y="135.9">11</text>
<text x="178.4" y="133.3">1</text>
<text x="178.4" y="135.9">2</text>
<text x="203.8" y="133.3">5</text>
<text x="203.8" y="135.9">6</text>
<text x="220.9" y="135.9">13</text>
<text x="220.9" y="133.3">14</text>
<text x="160" y="138.4">10</text>
<text x="160" y="143.5">12</text>
<text x="178.4" y="138.4">3</text>
<text x="178.4" y="140.9">4</text>
<text x="178.4" y="143.5">5</text>
<text x="203.8" y="138.4">7</text>
<text x="203.8" y="140.9">8</text>
<text x="220.9" y="140.9">11</text>
<text x="220.9" y="138.4">12</text>
<text x="160" y="146">13</text>
<text x="178.4" y="146">6</text>
<text x="178.4" y="148.6">7</text>
<text x="213.3" y="146.1" transform="rotate(-90 213.3 146.1)">10</text>
<text x="178.4" y="153.6">9</text>
<text x="170.2" y="158.2" transform="rotate(-90 170.2 158.2)">8</text>
</g>
<text font-size="1.3" fill="#725600" x="12.7" y="197.9">File: power.kicad_sch</text>
<g font-size=".6" fill="#a90000">
<text x="205.3" y="20.2">1</text>
<text x="255.8" y="20.2">19</text>
<text x="208.1" y="29.7" transform="rotate(-90 208.1 29.7)">2</text>
<text x="210.7" y="29.7" transform="rotate(-90 210.7 29.7)">3</text>
<text x="213.2" y="29.7" transform="rotate(-90 213.2 29.7)">4</text>
<text x="215.8" y="29.7" transform="rotate(-90 215.8 29.7)">5</text>
<text x="218.3" y="29.7" transform="rotate(-90 218.3 29.7)">6</text>
<text x="220.8" y="29.7" transform="rotate(-90 220.8 29.7)">7</text>
<text x="223.4" y="29.7" transform="rotate(-90 223.4 29.7)">8</text>
<text x="225.9" y="29.7" transform="rotate(-90 225.9 29.7)">9</text>
<text x="228.5" y="30" transform="rotate(-90 228.5 30)">10</text>
<text x="231" y="30" transform="rotate(-90 231 30)">11</text>
<text x="238.6" y="30" transform="rotate(-90 238.6 30)">12</text>
<text x="241.2" y="30" transform="rotate(-90 241.2 30)">13</text>
<text x="243.7" y="30" transform="rotate(-90 243.7 30)">14</text>
<text x="246.2" y="30" transform="rotate(-90 246.2 30)">15</text>
<text x="248.8" y="30" transform="rotate(-90 248.8 30)">16</text>
<text x="251.3" y="30" transform="rotate(-90 251.3 30)">17</text>
<text x="253.9" y="30" transform="rotate(-90 253.9 30)">18</text>
</g>
<g font-size=".6" fill="#006464">
<text x="208" y="20.8">F1</text>
<text x="252.8" y="20.8">F2</text>
<text x="208.8" y="26.9" transform="rotate(-90 208.8 26.9)">G9</text>
<text x="213.8" y="26.9" transform="rotate(-90 213.8 26.9)">G8</text>
<text x="218.9" y="26.9" transform="rotate(-90 218.9 26.9)">G7</text>
<text x="224" y="26.9" transform="rotate(-90 224 26.9)">G6</text>
<text x="229.1" y="26.9" transform="rotate(-90 229.1 26.9)">G5</text>
<text x="231.6" y="26.9" transform="rotate(-90 231.6 26.9)">G4</text>
<text x="241.8" y="26.9" transform="rotate(-90 241.8 26.9)">G3</text>
<text x="246.9" y="26.9" transform="rotate(-90 246.9 26.9)">G2</text>
<text x="251.9" y="26.9" transform="rotate(-90 251.9 26.9)">G1</text>
</g>
<g font-size=".4" fill="#006464">
<text x="211.1" y="26.9" transform="rotate(-90 211.1 26.9)">Segm_f1..f9</text>
<text x="216.2" y="26.9" transform="rotate(-90 216.2 26.9)">Segm_g1..g9</text>
<text x="221.3" y="26.9" transform="rotate(-90 221.3 26.9)">Segm_e1..e9</text>
<text x="226.4" y="26.9" transform="rotate(-90 226.4 26.9)">Segm_d1..d9</text>
<text x="239.1" y="26.9" transform="rotate(-90 239.1 26.9)">Segm_dp1..dp9</text>
<text x="244.1" y="26.9" transform="rotate(-90 244.1 26.9)">Segm_c1..c9</text>
<text x="249.2" y="26.9" transform="rotate(-90 249.2 26.9)">Segm_b1..b9</text>
<text x="254.3" y="26.9" transform="rotate(-90 254.3 26.9)">Segm_a1..a9</text>
</g>
</svg>
